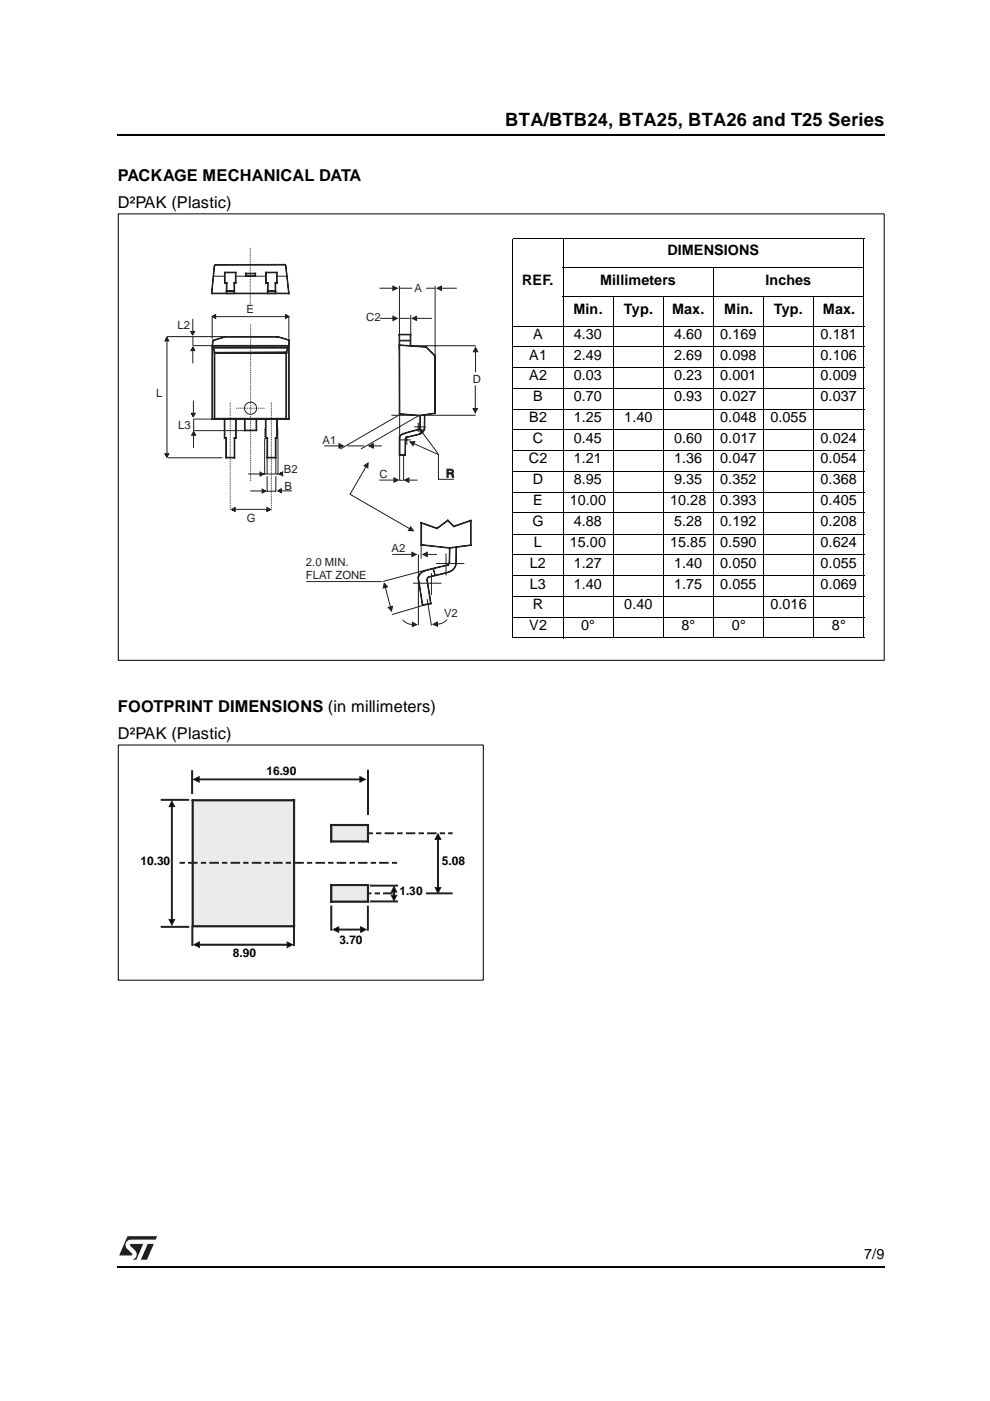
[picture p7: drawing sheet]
<svg xmlns="http://www.w3.org/2000/svg" width="210mm" height="297mm" viewBox="0 0 210 297" stroke-linecap="round" stroke-linejoin="round" font-family="sans-serif">
<path d="M24.9 28.4l.1 .3zM187.5 28.4l.1 .3zM24.9 268.4l.1 .3zM187.5 268.4l.1 .3z" fill="#000"/>
<path d="M25 28.5h162.5M25 268.6h162.5" fill="none" stroke="#000" stroke-width=".25"/>
<path d="M25 262h8.3v5.2h-8.3z" fill="#fff"/>
<g fill="#231f20">
<path d="M31.3 263.7h1.3l-1.4 3.4h-1.3z" fill-rule="evenodd"/>
<path d="M27 262.1h6.3l-.3 .7h-5.2a1.14 1.14 0 0 0-1.1 .8 1.14 1.14 0 0 0 .3 1.2l1 1v.3l-2.7 .1z" fill-rule="evenodd"/>
<path d="M27.6 263.8l2.8-.1-1.5 3.4h-.7a1.19 1.19 0 0 0 .5-1.9l-1.1-1.1z" fill-rule="evenodd"/>
</g>
<g fill="none" stroke="#000" stroke-width=".21">
<path d="M108.7 50.6h74.5M108.7 50.7v84.5M119.3 56.8h63.9M119.4 50.5v84.8M151.2 56.7v78.6M183.2 50.7v84.5M108.7 69.1h74.5M108.7 73.5h74.5M108.7 77.9h74.5M119.3 63h63.9M130 62.9v72.4M140.7 62.9v72.4"/>
<path d="M161.9 62.9v72.4M172.5 62.9v72.4M108.7 82.3h74.5M108.7 86.7h74.5M108.7 91.2h74.5M108.7 95.6h74.5M108.7 100h74.5M108.7 104.4h74.5M108.7 108.8h74.5M108.7 113.2h74.5M108.7 117.7h74.5M108.7 122.1h74.5"/>
<path d="M108.7 126.5h74.5M108.7 130.9h74.5M108.7 135.3h74.5"/>
</g>
<path d="M32.8 52.3h69.2v80.6h-69.2z" fill="#fff"/>
<path d="M94.8 99.5h.8a.47 .47 0 0 1 .5 .3 .47 .47 0 0 1-.2 .6l.2 .1 .1 .7h-.3v-.6l-.3-.1h-.6v.7h-.2zM95 99.7h.7l.1 .1 .1 .3-.9 .2z" fill="none" stroke="#231f20" stroke-width=".21"/>
<g fill="#231f20" stroke="#231f20" stroke-width=".21">
<path d="M87 70.9h.1v2.9l-.1-.1z" fill-rule="evenodd"/>
<path d="M84.6 73.7h2.4v.1z" fill-rule="evenodd"/>
<path d="M84.6 70.9h.1v2.8h-.1z" fill-rule="evenodd"/>
<path d="M84.7 70.9h2.4l-2.4 .1z" fill-rule="evenodd"/>
<path d="M84.7 72.1h2.4v.2h-2.4z" fill-rule="evenodd"/>
</g>
<path d="M89.1 87.7h.9v3.2a2.62 2.62 0 0 1-2.4 1.5l-1.4 .3-.2 .2-.1 3.6h-1.2v-3.8a3.9 3.9 0 0 1 2.7-1.3l1.4-.3 .2-.4z" fill-rule="evenodd" fill="#fff" stroke="#231f20" stroke-width=".21"/>
<g fill="#231f20" stroke="#231f20" stroke-width=".21">
<path d="M89.9 90.9l.1 .1a1.53 1.53 0 0 1-1 1.1v-.1a1.45 1.45 0 0 0 .9-1.1z" fill-rule="evenodd"/>
<path d="M86.2 92.7l2.8-.7v.1l-2.8 .7z" fill-rule="evenodd"/>
<path d="M86 92.7h.2l-.2 .4h-.1z" fill-rule="evenodd"/>
<path d="M85.9 93.1h.1v3.4h-.1z" fill-rule="evenodd"/>
<path d="M84.7 96.4h1.2v.1h-1.3z" fill-rule="evenodd"/>
<path d="M84.6 92.7h.2v3.8h-.2z" fill-rule="evenodd"/>
<path d="M84.9 92.3l.7-.4-.9 .7z" fill-rule="evenodd"/>
<path d="M85.6 91.9l2.7-.8h.5l-3.2 .9z" fill-rule="evenodd"/>
<path d="M89 90.5l.1 .1-.3 .5v-.1z" fill-rule="evenodd"/>
<path d="M89.1 87.7h.1l-.1 2.8h-.1z" fill-rule="evenodd"/>
<path d="M89.1 87.7h1l-1 .1z" fill-rule="evenodd"/>
<path d="M90 87.7h.1l-.1 3.3-.1-.1z" fill-rule="evenodd"/>
</g>
<path d="M84.7 73.2l5.6 .4 1.9 1.9v12.1l-3.3 .5-4.2-.4z" fill-rule="evenodd" fill="#fff" stroke="#231f20" stroke-width=".21"/>
<g fill="#231f20" stroke="#231f20" stroke-width=".21">
<path d="M84.7 73.1l5.7 .4-5.7-.3z" fill-rule="evenodd"/>
<path d="M90.4 73.5l1.9 2-2-1.9z" fill-rule="evenodd"/>
<path d="M92.2 75.5h.1v12.2l-.1-.1z" fill-rule="evenodd"/>
<path d="M88.9 88.1l3.3-.5v.1l-3.3 .5z" fill-rule="evenodd"/>
<path d="M84.6 87.7l4.3 .4v.1z" fill-rule="evenodd"/>
<path d="M84.6 73.1l.1 .1 .1 14.5h-.2z" fill-rule="evenodd"/>
</g>
<path d="M95.4 114.8h1.4l-.1 4.8a2.94 2.94 0 0 1-2.6 2l-2.6 .6a.79 .79 0 0 0-.9 .8l.7 5-1.7 .3-.9-5.9a2.75 2.75 0 0 1 2.6-1.7l2.3-.6a1.87 1.87 0 0 0 1.5-.4l.2-.7z" fill-rule="evenodd" fill="#fff" stroke="#231f20" stroke-width=".21"/>
<g fill="#231f20" stroke="#231f20" stroke-width=".21">
<path d="M96.6 119.6l.2 .1a2.31 2.31 0 0 1-1.6 1.6v-.1a2.24 2.24 0 0 0 1.4-1.6z" fill-rule="evenodd"/>
<path d="M90.9 122.3l4.3-1.1v.1l-4 1z" fill-rule="evenodd"/>
<path d="M90.6 122.5l.3-.2-.4 .7z" fill-rule="evenodd"/>
<path d="M90.5 123h.1l.8 5z" fill-rule="evenodd"/>
<path d="M89.6 128.2l1.7-.3 .1 .1-1.9 .3z" fill-rule="evenodd"/>
<path d="M88.6 122.4l1 5.9h-.1z" fill-rule="evenodd"/>
<path d="M89.3 121.4l.4-.3h.3a2.07 2.07 0 0 0-1.3 1.4l-.1-.1 .2-.4z" fill-rule="evenodd"/>
<path d="M90 121l3.6-.9 1.4-.2-5 1.2z" fill-rule="evenodd"/>
<path d="M95.2 119l.1 .2-.3 .7-.1-.1z" fill-rule="evenodd"/>
<path d="M95.3 114.7l.1 .1-.1 4.2h-.1z" fill-rule="evenodd"/>
<path d="M95.4 114.7l1.4 .1h-1.4z" fill-rule="evenodd"/>
<path d="M96.7 114.8h.1v4.9l-.2-.1z" fill-rule="evenodd"/>
</g>
<path d="M89.3 110.9l3.4 1.1 2.2-1.7 1.3 1.3 3.6-1.2v5.2l-4.5 .6-6-.7z" fill-rule="evenodd" fill="#fff" stroke="#231f20" stroke-width=".21"/>
<g fill="#231f20" stroke="#231f20" stroke-width=".21">
<path d="M99.8 110.4h.1v5.2h-.1z" fill-rule="evenodd"/>
<path d="M95.3 116.1l4.5-.6v.1l-4.5 .6z" fill-rule="evenodd"/>
<path d="M89.2 115.5l6.1 .6v.1z" fill-rule="evenodd"/>
<path d="M89.2 110.8l.2 .1v4.6h-.2z" fill-rule="evenodd"/>
<path d="M89.3 110.8l3.4 1.3-3.4-1.2z" fill-rule="evenodd"/>
<path d="M92.6 112l2.4-1.7-2.3 1.8z" fill-rule="evenodd"/>
<path d="M94.9 110.4l.1-.1 1.2 1.4z" fill-rule="evenodd"/>
<path d="M96.2 111.6l3.7-1.3-.1 .1-3.6 1.3z" fill-rule="evenodd"/>
<path d="M83.3 60.6l.9 .5-.9 .5z" fill-rule="evenodd"/>
<path d="M83.3 67l.9 .5-.9 .5z" fill-rule="evenodd"/>
<path d="M92.7 61.1l.9-.5v1z" fill-rule="evenodd"/>
<path d="M87.4 67.5l.9-.5v1z" fill-rule="evenodd"/>
<path d="M100.8 73.6l.5 1h-.9z" fill-rule="evenodd"/>
<path d="M100.3 86.6h.9l-.4 .9z" fill-rule="evenodd"/>
<path d="M88.9 90.9l1 .4-.8 .6z" fill-rule="evenodd"/>
<path d="M86.9 93.7l1.1-.1-.4 .9z" fill-rule="evenodd"/>
<path d="M78.2 94.5l.9-.4v.9z" fill-rule="evenodd"/>
<path d="M85.8 101.8l.9-.5v1z" fill-rule="evenodd"/>
<path d="M71.9 94.1l.9 .4-.9 .5z" fill-rule="evenodd"/>
<path d="M83.5 101.3l1 .5-1 .4z" fill-rule="evenodd"/>
<path d="M77.2 98.7l.9-.5-.1 1z" fill-rule="evenodd"/>
<path d="M87.1 111.7l.6 .8h-1.1z" fill-rule="evenodd"/>
<path d="M81.5 123.7l.7 .7-.9 .3z" fill-rule="evenodd"/>
<path d="M82.3 128.8l.9-.2-.2 1z" fill-rule="evenodd"/>
<path d="M91.8 132.4l.9-.5 .1 .9z" fill-rule="evenodd"/>
<path d="M87.5 131.9l.9 .5-1 .5z" fill-rule="evenodd"/>
<path d="M87.3 117.1l1 .4-1 .5z" fill-rule="evenodd"/>
<path d="M89.6 117.5l1-.4v.9z" fill-rule="evenodd"/>
<path d="M91.8 120.6h.1l.4 1.4-.1 .1z" fill-rule="evenodd"/>
</g>
<g fill="none" stroke="#231f20" stroke-width=".21">
<path d="M80.5 61.1h2.9M80.5 67.5h2.9M84.7 60.6v10.3M84.7 61.1h2.7M84.8 67.5h2.1M87 73.3h13.9M87.1 66.7v4.2M88.3 67.5h3.3M90.4 61.1h1.8M92.3 60.6v14.7M93.5 61.1h3.3M100.8 74.5v4.4"/>
<path d="M68.7 94.5h3.2M73.6 94.5h3.6M77.6 98.9l-3.4 5.9 12.7 7.3M79.1 94.5h1.9M83 88.1h17.9M84.5 88l-12.4 7.2M84.6 93.3h2.5M84.7 87.8v14.1M85.6 96.5v5.4M86.2 92.4v1.9M87.7 94l5.3 2.4M87.8 90.5h2.5"/>
<path d="M88.7 89.6v1.9M89 88l-12.5 7.2M89.5 91.6l3.5 4.7v5.3h3.2M100.8 81.7v5M80.4 101.8h3.2M83.2 117.5h4.2M84.8 101.8h.6M86.6 101.8h1.9M88.7 117.5v15M89.3 115.5v2.9M90.5 117.5h2.1M92.4 119.5h6.1"/>
<path d="M94.6 117.4v4.6M65 123.3h15.9M81.7 124.5l1.1 4.2M85.4 131.4a2.94 2.94 0 0 0 2.1 1M87.6 123.6h6M90.3 120.9l-9.1 2.4M90.6 127l.9 5.6M90.7 128.1l-7.6 2.2M91.5 121.5v4.7M94.8 131.3l-.9 .7-1.2 .3"/>
</g>
<path d="M45 73.3h16.2v15.5h-16.2z" fill-rule="evenodd" fill="#fff" stroke="#231f20" stroke-width=".21"/>
<g fill="#231f20" stroke="#231f20" stroke-width=".21">
<path d="M45 73.2l16.3 .1-16.3 .1z" fill-rule="evenodd"/>
<path d="M61.2 73.3h.1v15.6l-.1-.1z" fill-rule="evenodd"/>
<path d="M45 88.8h16.2v.1h-16.3z" fill-rule="evenodd"/>
<path d="M44.9 73.2l.2 .1v15.5h-.2z" fill-rule="evenodd"/>
</g>
<path d="M45.5 74.8l15.2-.1v14.1h-15.2z" fill-rule="evenodd" fill="#fff" stroke="#231f20" stroke-width=".21"/>
<g fill="#231f20" stroke="#231f20" stroke-width=".21">
<path d="M45.5 74.7l15.3-.1-.1 .2h-15.2z" fill-rule="evenodd"/>
<path d="M60.6 74.7h.2v14.1h-.2z" fill-rule="evenodd"/>
<path d="M45.4 88.8l15.3-.1v.1z" fill-rule="evenodd"/>
<path d="M45.4 74.7l.2 .1v14h-.2z" fill-rule="evenodd"/>
</g>
<path d="M47.6 88.9h2.4v4h-.3v4.1h-1.8v-4.1h-.3z" fill-rule="evenodd" fill="#fff" stroke="#231f20" stroke-width=".21"/>
<g fill="#231f20" stroke="#231f20" stroke-width=".21">
<path d="M49.7 92.8l.1 .1v4.1h-.1z" fill-rule="evenodd"/>
<path d="M49.7 92.8l.4 .1h-.4z" fill-rule="evenodd"/>
<path d="M49.9 88.9l.2-.1v4.1h-.2z" fill-rule="evenodd"/>
<path d="M47.5 88.8h2.5v.1h-2.4z" fill-rule="evenodd"/>
<path d="M47.5 88.9h.2l-.1 4.1z" fill-rule="evenodd"/>
<path d="M47.6 92.8l.4 .1-.4 .1z" fill-rule="evenodd"/>
<path d="M47.9 92.9h.1l-.1 4.2z" fill-rule="evenodd"/>
<path d="M47.9 97h1.8l.1 .1h-1.9z" fill-rule="evenodd"/>
</g>
<path d="M56.3 88.9h2.4v4h-.3v4.1h-1.7v-4.1h-.4z" fill-rule="evenodd" fill="#fff" stroke="#231f20" stroke-width=".21"/>
<g fill="#231f20" stroke="#231f20" stroke-width=".21">
<path d="M58.4 92.8l.1 .1v4.1h-.1z" fill-rule="evenodd"/>
<path d="M58.4 92.8l.4 .1h-.4z" fill-rule="evenodd"/>
<path d="M58.7 88.8l.1 4.1h-.1z" fill-rule="evenodd"/>
<path d="M56.3 88.8h2.4v.1h-2.4z" fill-rule="evenodd"/>
<path d="M56.3 88.9h.1l-.1 4.1z" fill-rule="evenodd"/>
<path d="M56.3 92.8l.4 .1-.4 .1z" fill-rule="evenodd"/>
<path d="M56.6 92.9h.1v4.2z" fill-rule="evenodd"/>
<path d="M56.7 97h1.7l.1 .1h-1.8z" fill-rule="evenodd"/>
</g>
<path d="M51.9 88.8h2.5v2.5h-2.5z" fill-rule="evenodd" fill="#fff" stroke="#231f20" stroke-width=".21"/>
<g fill="#231f20" stroke="#231f20" stroke-width=".21">
<path d="M51.8 88.8h.2l-.1 2.5z" fill-rule="evenodd"/>
<path d="M51.9 91.2h2.5v.1h-2.5z" fill-rule="evenodd"/>
<path d="M54.4 88.8v2.5h-.1z" fill-rule="evenodd"/>
<path d="M51.8 88.8h2.6v.1h-2.5z" fill-rule="evenodd"/>
</g>
<path d="M45.2 72.2l2.5-.8h11.2l2.4 .7v1.2h-16.3z" fill-rule="evenodd" fill="#fff" stroke="#231f20" stroke-width=".21"/>
<g fill="#231f20" stroke="#231f20" stroke-width=".21">
<path d="M45.1 72.1l.1 .1-.1 1.1h-.1z" fill-rule="evenodd"/>
<path d="M45.1 72.1l2.6-.8v.2l-2.5 .7z" fill-rule="evenodd"/>
<path d="M47.8 71.3l11.2 .1-.1 .1h-11.1z" fill-rule="evenodd"/>
<path d="M59 71.4l2.3 .7-2.4-.6z" fill-rule="evenodd"/>
<path d="M61.2 72.1h.1v1.3l-.1-.1z" fill-rule="evenodd"/>
<path d="M45 73.2h16.3v.2h-16.3z" fill-rule="evenodd"/>
<path d="M45 67.1l.7-.4-.7 .4 .7-.4v.8z" fill-rule="evenodd"/>
<path d="M60.5 66.7l.8 .4-.8 .4v-.8l.8 .4z" fill-rule="evenodd"/>
<path d="M41 91.5l.4 .8-.4-.8 .4 .8h-.8z" fill-rule="evenodd"/>
<path d="M40.9 73.6l.4 .7-.4-.7 .4 .7h-.8z" fill-rule="evenodd"/>
<path d="M40.6 87.6h.8l-.4 .7z" fill-rule="evenodd"/>
<path d="M40.5 70.3h.8l-.4 .7z" fill-rule="evenodd"/>
<path d="M35 96.2h.8l-.4 .7z" fill-rule="evenodd"/>
<path d="M35.4 71.6l-.4 .7 .4-.7 .4 .7h-.8z" fill-rule="evenodd"/>
<path d="M56.6 107.6l.7 .4-.7 .4 .7-.4-.7 .4z" fill-rule="evenodd"/>
<path d="M49.1 108l.7 .4-.7-.4 .7-.4v.8z" fill-rule="evenodd"/>
<path d="M55.1 100.1l.8 .4-.8 .4 .8-.4-.8 .4z" fill-rule="evenodd"/>
<path d="M55.6 103.7l.7 .4-.7 .4 .7-.4-.7 .4z" fill-rule="evenodd"/>
<path d="M59.2 100.5l.7-.4-.7 .4 .7-.4v.8z" fill-rule="evenodd"/>
<path d="M58.9 104.1l.8-.4-.8 .4 .8-.4v.8z" fill-rule="evenodd"/>
<path d="M45.3 73.7h15.7v.1h-15.7z" fill-rule="evenodd"/>
<path d="M60.9 73.7l.1 .1-.2 1.1z" fill-rule="evenodd"/>
<path d="M45.5 74.8h15.3v.1h-15.3z" fill-rule="evenodd"/>
<path d="M45.2 73.7h.1l.3 1.1-.1 .1z" fill-rule="evenodd"/>
<path d="M45 73.3h.1l.2 .4-.1 .1z" fill-rule="evenodd"/>
<path d="M61.2 73.3h.1l-.3 .5-.1-.1z" fill-rule="evenodd"/>
</g>
<g fill="none" stroke="#231f20" stroke-width=".21">
<path d="M35.4 71.4h12.2M35.4 72.2v24.1M40.9 67.6v2.8M40.9 74.3v2.7M40.9 73.3h4.1M40.9 71.4v1.9M45 67v4.8M45.6 67.1h15M53.1 68.8v.1M53.1 69v.1M53.1 69.2v.1M53.1 69.4h.1"/>
<path d="M53.1 69.5v.2M53.1 69.8h.1M53.1 69.9v.2M53.1 70.2h.1M53.1 70.3v.2M53.1 70.6h.1M53.1 70.7v.2M53.1 71h.1M53.1 71.1v.2M53.1 71.4h.1M53.1 71.5v.1M53.1 71.7v.1"/>
<path d="M53.1 71.9v.1M53.1 72.1v.1M53.1 72.3v.1M53.1 72.5v.1M53.1 72.7v.1M53.1 72.9h.1M53.1 73v.2M53.1 73.3h.1M53.1 73.4v.2M53.1 73.7h.1M53.1 73.8v.2M53.1 74.1h.1"/>
<path d="M53.1 74.2v.2M53.1 74.5h.1M53.1 74.6v.2M53.1 74.9h.1M53.1 75v.1M53.1 75.2v.1M53.1 75.4v.1M53.1 75.6v.1M53.1 75.8v.1M53.1 76v.1M53.1 76.2v.1M53.1 76.4h.1"/>
<path d="M53.1 76.5v.2M53.1 76.8h.1M53.1 76.9v.2M53.1 77.2h.1M53.1 77.3v.2M53.1 77.6h.1M53.1 77.7v.2M53.1 78h.1M53.1 78.1v.2M53.1 78.4h.1M53.1 78.5v.1M53.1 78.7v.1"/>
<path d="M53.1 78.9v.1M53.1 79.1v.1M53.1 79.3v.1M53.1 79.5v.1M53.1 79.7v.1M53.1 79.9h.1M61.2 67v4.8M35.5 97.1h11.6M41 84.9v2.8M41 92.2v2.8M41 91.3h10.9M45 88.8h-3.9v2.5"/>
<path d="M48.8 85.3v.2M48.8 85.6h.1M48.8 85.7v.2M48.8 86h.1M48.8 86.1v.2M48.8 86.4h.1M48.8 86.5v.2M48.8 86.8h.1M48.8 86.9v.1M48.8 87.1v.1M48.8 87.3v.1M48.8 87.5v.1"/>
<path d="M48.8 87.7v.1M48.8 87.9v.1M48.8 88.1v.1M48.8 88.3h.1M48.8 88.4v.2M48.8 88.7h.1M48.8 88.8v.2M48.8 89.1h.1M48.8 89.2v.2M48.8 89.5h.1M48.8 89.6v.2M48.8 89.9h.1"/>
<path d="M48.8 90v.2M48.8 90.3h.1M48.8 90.4v.1M48.8 90.6v.1M48.8 90.8v.1M48.8 91v.1M48.8 91.2v.1M48.8 91.4v.1M48.8 91.5v.2M48.8 91.8h.1M48.8 91.9v.2M48.8 92.2h.1"/>
<path d="M48.8 92.3v.2M48.8 92.6h.1M48.8 92.7v.2M48.8 93h.1M48.8 93.1v.2M48.8 93.4h.1M48.8 93.5v.2M48.8 93.8h.1M48.8 93.9v.1M48.8 94.1v.1M48.8 94.3v.1M48.8 94.5v.1"/>
<path d="M48.8 94.7v.1M48.8 94.9v.1M48.8 95v.2M48.8 95.3h.1M48.8 95.4v.2M48.8 95.7h.1M48.8 95.8v.2M48.8 96.1h.1M48.8 96.2v.2M48.8 96.5h.1M48.8 96.6v.2M48.8 96.9h.1"/>
<path d="M48.8 97v.2M48.8 97.2v.1M48.8 97.4v.1M48.8 97.6v.1M48.8 97.8v.1M48.8 98v.1M48.8 98.2v.1M48.8 98.4h.1M48.8 98.5v.2M48.8 98.8h.1M48.8 98.9v.2M48.8 99.2h.1"/>
<path d="M48.8 99.3v.2M48.8 99.6h.1M48.8 99.7v.2M48.8 100h.1M50.1 86.5h.1M50.3 86.5h.1M50.5 86.5h.1M50.7 86.5h.1M50.9 86.5h.1M51.1 86.5h.1M51.3 86.5h.1M51.5 86.5h.1"/>
<path d="M51.6 86.5h.2M51.9 86.5h.1M52 86.5h.2M52.3 86.5h.1M52.4 86.5h.2M52.7 86.5h.1M52.8 86.5h.2M53.1 80v.2M53.1 80.3h.1M53.1 80.4v.2M53.1 80.7h.1M53.1 80.8v.2"/>
<path d="M53.1 81.1h.1M53.1 81.2v.2M53.1 81.5h.1M53.1 81.6v.2M53.1 81.9h.1M53.1 82v.1M53.1 82.2v.1M53.1 82.4v.1M53.1 82.6v.1M53.1 82.8v.1M53.1 83v.1M53.1 83.1v.2"/>
<path d="M53.1 83.4h.1M53.1 83.5v.2M53.1 83.8h.1M53.1 83.9v.2M53.1 84.2h.1M53.1 84.3v.2M53.1 84.6h.1M53.1 84.7v.2M53.1 85h.1M53.1 85.1v.2M53.1 85.4h.1M53.1 85.5v.1"/>
<path d="M53.1 85.7v.1M53.1 85.9v.1M53.1 86.1v.1M53.1 86.3v.1M53.1 86.5h.1M53.1 86.6v.2M53.1 86.9h.1M53.1 87v.2M53.1 87.3h.1M53.1 87.4v.2M53.1 87.7h.1M53.1 87.8v.2"/>
<path d="M53.1 88.1h.1M53.1 88.2v.2M53.1 88.5h.1M53.1 88.6v.2M53.1 88.8v.1M53.1 89v.1M53.1 89.2v.1M53.1 89.4v.1M53.1 89.6v.1M53.1 89.8v.1M53.1 90h.1M53.1 90.1v.2"/>
<path d="M53.1 90.4h.1M53.1 90.5v.2M53.1 90.8h.1M53.1 90.9v.2M53.1 91.2h.1M53.1 91.3v.2M53.1 91.6h.1M53.1 91.7v.2M53.1 92h.1M53.1 92.1v.2M53.1 92.3v.1M53.1 92.5v.1"/>
<path d="M53.1 92.7v.1M53.1 92.9v.1M53.1 93.1v.1M53.1 93.3v.1M53.1 93.5h.1M53.1 93.6v.2M53.1 93.9h.1M53.1 94v.2M53.1 94.3h.1M53.1 94.4v.2M53.1 94.7h.1M53.1 94.8v.2"/>
<path d="M53.1 95.1h.1M53.1 95.2v.2M53.1 95.5h.1M53.1 95.6v.1M53.1 95.8v.1M53.1 96v.1M53.1 96.2v.1M53.1 96.4v.1M53.1 96.6v.1M53.1 96.8v.1M53.1 97h.1M53.1 97.1v.2"/>
<path d="M53.1 97.4h.1M53.1 97.5v.2M53.1 97.8h.1M53.1 97.9v.2M53.1 98.2h.1M53.1 98.3v.2M53.1 98.6h.1M53.1 98.7v.2M53.1 99h.1M53.1 99.1v.1M53.1 99.3v.1M53.1 99.5v.1"/>
<path d="M53.1 99.7v.1M53.1 99.9v.1M53.2 86.5h.1M53.4 86.5h.1M53.6 86.5h.1M53.8 86.5h.1M54 86.5h.1M54.2 86.5h.1M54.4 86.5h.1M54.6 86.5h.1M54.7 86.5h.2M55 86.5h.1"/>
<path d="M55.1 86.5h.2M55.4 86.5h.1M55.5 86.5h.2M55.8 86.5h.1M55.9 86.5h.2M56.1 90.9v.2M56.1 91.2h.1M56.1 91.3v.2M56.1 91.6h.1M56.1 91.7v.2M56.1 92h.1M56.1 92.1v.2"/>
<path d="M56.1 92.4h.1M56.1 92.5v.2M56.1 92.7v.1M56.1 92.9h.1M56.1 93v7.7M56.1 90.9h.2M56.6 97.1v3.3M57.5 85.3v.2M57.5 85.6h.1M57.5 85.7v.2M57.5 86h.1M57.5 86.1v.2"/>
<path d="M57.5 86.4h.1M57.5 86.5v.2M57.5 86.8h.1M57.5 86.9v.1M57.5 87.1v.1M57.5 87.3v.1M57.5 87.5v.1M57.5 87.7v.1M57.5 87.9v.1M57.5 88.1v.1M57.5 88.3h.1M57.5 88.4v.2"/>
<path d="M57.5 88.7h.1M57.5 88.8v.2M57.5 89.1h.1M57.5 89.2v.2M57.5 89.5h.1M57.5 89.6v.2M57.5 89.9h.1M57.5 90v.2M57.5 90.3h.1M57.5 90.4v.1M57.5 90.6v.1M57.5 90.8v.1"/>
<path d="M57.5 91v.1M57.5 91.2v.1M57.5 91.4v.1M57.5 91.5v.2M57.5 91.8h.1M57.5 91.9v.2M57.5 92.2h.1M57.5 92.3v.2M57.5 92.6h.1M57.5 92.7v.2M57.5 93h.1M57.5 93.1v.2"/>
<path d="M57.5 93.4h.1M57.5 93.5v.2M57.5 93.8h.1M57.5 93.9v.1M57.5 94.1v.1M57.5 94.3v.1M57.5 94.5v.1M57.5 94.7v.1M57.5 94.9v.1M57.5 95v.2M57.5 95.3h.1M57.5 95.4v.2"/>
<path d="M57.5 95.7h.1M57.5 95.8v.2M57.5 96.1h.1M57.5 96.2v.2M57.5 96.5h.1M57.5 96.6v.2M57.5 96.9h.1M57.5 97v.2M57.5 97.2v.1M57.5 97.4v.1M57.5 97.6v.1M57.5 97.8v.1"/>
<path d="M57.5 98v.1M57.5 98.2v.1M57.5 98.4h.1M57.5 98.5v.2M57.5 98.8h.1M57.5 98.9v.2M57.5 99.2h.1M57.5 99.3v.2M57.5 99.6h.1M57.5 99.7v.2M57.5 100h.1M58.5 97.1v3.3"/>
<path d="M58.8 90.9h.1M58.9 90.9v.2M58.9 91.2h.1M58.9 91.3v.2M58.9 91.6h.1M58.9 91.7v.2M58.9 92h.1M58.9 92.1v.2M58.9 92.4h.1M58.9 92.5v.2M58.9 92.7v.1M58.9 92.9h.1"/>
<path d="M58.9 93v7.7M48.8 100.1v.2M48.8 100.4h.1M48.8 100.5v.2M48.8 100.7v.1M48.8 100.9v.1M48.8 101.1v.1M48.8 101.3v.1M48.8 101.5v.1M48.8 101.7v.1M48.8 101.9h.1M48.8 102v.2"/>
<path d="M48.8 102.3h.1M48.8 102.4v.2M48.8 102.7h.1M48.8 102.8v.2M48.8 103.1h.1M48.8 103.2v.2M48.8 103.5h.1M48.8 103.6v.2M48.8 103.9h.1M48.8 104v.1M48.8 104.2v.1M48.8 104.4v.1"/>
<path d="M48.8 104.6v.1M48.8 104.8v.1M48.8 105v.1M48.8 105.2v.1M48.8 105.4h.1M48.8 105.5v.2M48.8 105.8h.1M48.8 105.9v.2M48.8 106.2h.1M48.8 106.3v.2M48.8 106.6h.1M48.8 106.7v.2"/>
<path d="M48.8 107h.1M48.8 107.1v.2M48.8 107.4h.1M48.8 107.5v.1M48.8 107.7v.1M48.8 107.9v.1M48.8 108.1v.1M48.8 108.3h.1M49.8 108h6.9M52.6 100.5h2.6M53 104.1h2.7M53.1 100.1v.1"/>
<path d="M53.1 100.3v.1M53.1 100.5h.1M53.1 100.6v.2M53.1 100.9h.1M53.1 101v.2M53.1 101.3h.1M53.1 101.4v.2M53.1 101.7h.1M53.1 101.8v.2M56.1 100.5h2.8M56.6 101v3.4M56.7 104.1h1.8"/>
<path d="M57.5 100.1v.2M57.5 100.4h.1M57.5 100.5v.2M57.5 100.7v.1M57.5 100.9v.1M57.5 101.1v.1M57.5 101.3v.1M57.5 101.5v.1M57.5 101.7v.1M57.5 101.9h.1M57.5 102v.2M57.5 102.3h.1"/>
<path d="M57.5 102.4v.2M57.5 102.7h.1M57.5 102.8v.2M57.5 103.1h.1M57.5 103.2v.2M57.5 103.5h.1M57.5 103.6v.2M57.5 103.9h.1M57.5 104v.1M57.5 104.2v.1M57.5 104.4v.1M57.5 104.6v.1"/>
<path d="M57.5 104.8v.1M57.5 105v.1M57.5 105.2v.1M57.5 105.4h.1M57.5 105.5v.2M57.5 105.8h.1M57.5 105.9v.2M57.5 106.2h.1M57.5 106.3v.2M57.5 106.6h.1M57.5 106.7v.2M57.5 107h.1"/>
<path d="M57.5 107.1v.2M57.5 107.4h.1M57.5 107.5v.1M57.5 107.7v.1M57.5 107.9v.1M57.5 108.1v.1M57.5 108.3h.1M58.5 101v3.4M59.6 104.1h2.3"/>
<circle cx="53.1" cy="86.6" r="1.29"/>
</g>
<path d="M45.6 56.2l14.8-.1 .2 .4 .6 5.7h-16.3z" fill-rule="evenodd" fill="#fff" stroke="#231f20" stroke-width=".21"/>
<g fill="#231f20" stroke="#231f20" stroke-width=".21">
<path d="M45.7 56.1h14.6v.1h-14.6z" fill-rule="evenodd"/>
<path d="M45.5 56.2l.2-.1-.3 .5z" fill-rule="evenodd"/>
<path d="M45.4 56.6l.1 .1-.6 5.6z" fill-rule="evenodd"/>
<path d="M44.9 62.1h16.3l.1 .2h-16.4z" fill-rule="evenodd"/>
<path d="M60.6 56.5h.1l.6 5.7h-.1z" fill-rule="evenodd"/>
<path d="M60.3 56.1a.29 .29 0 0 1 .3 .1 .29 .29 0 0 1 0 .3z" fill-rule="evenodd"/>
</g>
<path d="M52.1 58h2v.5h-2z" fill-rule="evenodd" fill="#fff" stroke="#231f20" stroke-width=".21"/>
<g fill="#231f20" stroke="#231f20" stroke-width=".21">
<path d="M52.1 57.9l2.1 .1-2.1 .1z" fill-rule="evenodd"/>
<path d="M54.1 58h.1v.6l-.1-.1z" fill-rule="evenodd"/>
<path d="M52.1 58.5h2v.1h-2z" fill-rule="evenodd"/>
<path d="M52.1 57.9l.1 .1v.5h-.1z" fill-rule="evenodd"/>
</g>
<path d="M45.2 58.6h15.6" fill="none" stroke="#231f20" stroke-width=".21"/>
<path d="M48 61.7v.5h1.7v-.5zM47.7 57.8h2.3v2.2h-.3v1.7h-1.7v-1.7h-.3z" fill-rule="evenodd" fill="#fff" stroke="#231f20" stroke-width=".21"/>
<g fill="#231f20" stroke="#231f20" stroke-width=".21">
<path d="M48 61.7h1.7v.1h-1.7z" fill-rule="evenodd"/>
<path d="M48 61.7h.1l-.1 .6z" fill-rule="evenodd"/>
<path d="M48 62.1h1.7v.2h-1.7z" fill-rule="evenodd"/>
<path d="M49.6 61.7h.1v.5h-.1z" fill-rule="evenodd"/>
<path d="M47.7 57.7l2.3 .1h-2.3z" fill-rule="evenodd"/>
<path d="M49.9 57.8h.1v2.2h-.1z" fill-rule="evenodd"/>
<path d="M49.6 59.9h.4v.1z" fill-rule="evenodd"/>
<path d="M49.6 60h.1v1.8l-.1-.1z" fill-rule="evenodd"/>
<path d="M48 61.7h1.7v.1h-1.7z" fill-rule="evenodd"/>
<path d="M48 60l.1-.1v1.8h-.1z" fill-rule="evenodd"/>
<path d="M47.6 60l.4-.1v.1z" fill-rule="evenodd"/>
<path d="M47.6 57.7l.1 .1v2.2h-.1z" fill-rule="evenodd"/>
</g>
<path d="M56.8 61.7v.5h1.6v-.5zM56.4 57.8h2.3v2.2h-.3v1.7h-1.6v-1.7h-.4z" fill-rule="evenodd" fill="#fff" stroke="#231f20" stroke-width=".21"/>
<g fill="#231f20" stroke="#231f20" stroke-width=".21">
<path d="M56.7 61.7h1.7v.1h-1.6z" fill-rule="evenodd"/>
<path d="M56.7 61.7h.1v.6z" fill-rule="evenodd"/>
<path d="M56.8 62.1h1.6l.1 .2h-1.7z" fill-rule="evenodd"/>
<path d="M58.3 61.7h.2v.5h-.2z" fill-rule="evenodd"/>
<path d="M56.4 57.7l2.4 .1h-2.4z" fill-rule="evenodd"/>
<path d="M58.6 57.8h.2v2.2h-.2z" fill-rule="evenodd"/>
<path d="M58.3 59.9h.4v.1z" fill-rule="evenodd"/>
<path d="M58.3 60h.2v1.8l-.2-.1z" fill-rule="evenodd"/>
<path d="M56.8 61.7h1.6v.1h-1.7z" fill-rule="evenodd"/>
<path d="M56.7 60l.1-.1v1.8h-.1z" fill-rule="evenodd"/>
<path d="M56.3 60l.5-.1v.1z" fill-rule="evenodd"/>
<path d="M56.3 57.7l.1 .1v2.2h-.1z" fill-rule="evenodd"/>
</g>
<g fill="none" stroke="#231f20" stroke-width=".21">
<path d="M53.1 52.5h.1M53.1 52.6v.1M53.1 52.8v.1M53.1 53v.1M53.1 53.2v.1M53.1 53.4v.1M53.1 53.6v.1M53.1 53.7v.2M53.1 54h.1M53.1 54.1v.2M53.1 54.4h.1M53.1 54.5v.2"/>
<path d="M53.1 54.8h.1M53.1 54.9v.2M53.1 55.2h.1M53.1 55.3v.2M53.1 55.6h.1M53.1 55.7v.2M53.1 56h.1M53.1 56.1v.1M53.1 56.3v.1M53.1 56.5v.1M53.1 56.7v.1M53.1 56.9v.1"/>
<path d="M53.1 57.1h.1M53.1 57.2v.2M53.1 57.5h.1M53.1 57.6v.2M53.1 57.9h.1M53.1 58v.2M53.1 58.3h.1M53.1 58.4v.2M53.1 58.7h.1M53.1 58.8v.2M53.1 59.1h.1M53.1 59.2v.2"/>
<path d="M53.1 59.4v.1M53.1 59.6v.1M53.1 59.8v.1M53.1 60v.1M53.1 60.2v.1M53.1 60.4v.1M53.1 60.6h.1M53.1 60.7v.2M53.1 61h.1M53.1 61.1v.2M53.1 61.4h.1M53.1 61.5v.2"/>
<path d="M53.1 61.8h.1M53.1 61.9v.2M53.1 62.2h.1M53.1 62.3v.2M53.1 62.6h.1M53.1 62.7v.1M53.1 62.9v.1M53.1 63.1v.1M53.1 63.3v.1M53.1 63.5v.1M53.1 63.7v.1M53.1 63.9v.1"/>
<path d="M53.1 64.1h.1M53.1 64.2v.2M53.1 64.5h.1M53.1 64.6v.2"/>
</g>
<path d="M25.1 45.3h162.4v94.7h-162.4z" fill="none" stroke="#000" stroke-width=".21"/>
<path d="M28.9 162.2h69.6v41.3h-69.6z" fill="#fff"/>
<path d="M40.9 169.7h21.4v26.7h-21.4z" fill-rule="evenodd" fill="#ebebec"/>
<path d="M40.9 169.7h21.4v26.7h-21.4z" fill="none" stroke="#231f20" stroke-width=".21"/>
<path d="M40.9 169.6h21.4l.2 .1-.2-.1h.2v.1h-.3l.1 .1h-21.4z" fill-rule="evenodd" fill="#010202"/>
<path d="M40.9 169.6h21.4l.2 .1-.2-.1h.2v.1h-.3l.1 .1h-21.4z" fill="none" stroke="#231f20" stroke-width=".21"/>
<path d="M62.2 169.7h.3v26.7l-.2 .1 .2-.1v.1h-.2v-.2l-.1 .1z" fill-rule="evenodd" fill="#010202"/>
<path d="M62.2 169.7h.3v26.7l-.2 .1 .2-.1v.1h-.2v-.2l-.1 .1z" fill="none" stroke="#231f20" stroke-width=".21"/>
<path d="M40.7 196.4h.3l-.1-.1h21.4v.2h-21.4l-.2-.1 .2 .1h-.2z" fill-rule="evenodd" fill="#010202"/>
<path d="M40.7 196.4h.3l-.1-.1h21.4v.2h-21.4l-.2-.1 .2 .1h-.2z" fill="none" stroke="#231f20" stroke-width=".21"/>
<path d="M40.7 169.6h.2v.2l.1-.1v26.7h-.3v-26.7l.2-.1-.2 .1z" fill-rule="evenodd" fill="#010202"/>
<path d="M40.7 169.6h.2v.2l.1-.1v26.7h-.3v-26.7l.2-.1-.2 .1z" fill="none" stroke="#231f20" stroke-width=".21"/>
<path d="M38.2 182.8h.9v.2h-.9z" fill-rule="evenodd" fill="#010202"/>
<path d="M38.2 182.8h.9v.2h-.9z" fill="none" stroke="#231f20" stroke-width=".21"/>
<path d="M40 182.8h1.8v.2h-1.8z" fill-rule="evenodd" fill="#010202"/>
<path d="M40 182.8h1.8v.2h-1.8z" fill="none" stroke="#231f20" stroke-width=".21"/>
<path d="M42.7 182.8h.9v.2h-.9z" fill-rule="evenodd" fill="#010202"/>
<path d="M42.7 182.8h.9v.2h-.9z" fill="none" stroke="#231f20" stroke-width=".21"/>
<path d="M44.5 182.8h1.8v.2h-1.8z" fill-rule="evenodd" fill="#010202"/>
<path d="M44.5 182.8h1.8v.2h-1.8z" fill="none" stroke="#231f20" stroke-width=".21"/>
<path d="M47.2 182.8h.9v.2h-.9z" fill-rule="evenodd" fill="#010202"/>
<path d="M47.2 182.8h.9v.2h-.9z" fill="none" stroke="#231f20" stroke-width=".21"/>
<path d="M49 182.8h1.8v.2h-1.8z" fill-rule="evenodd" fill="#010202"/>
<path d="M49 182.8h1.8v.2h-1.8z" fill="none" stroke="#231f20" stroke-width=".21"/>
<path d="M51.7 182.8h.9v.2h-.9z" fill-rule="evenodd" fill="#010202"/>
<path d="M51.7 182.8h.9v.2h-.9z" fill="none" stroke="#231f20" stroke-width=".21"/>
<path d="M53.5 182.8h1.8v.2h-1.8z" fill-rule="evenodd" fill="#010202"/>
<path d="M53.5 182.8h1.8v.2h-1.8z" fill="none" stroke="#231f20" stroke-width=".21"/>
<path d="M56.2 182.8h.9v.2h-.9z" fill-rule="evenodd" fill="#010202"/>
<path d="M56.2 182.8h.9v.2h-.9z" fill="none" stroke="#231f20" stroke-width=".21"/>
<path d="M58 182.8h1.8v.2h-1.8z" fill-rule="evenodd" fill="#010202"/>
<path d="M58 182.8h1.8v.2h-1.8z" fill="none" stroke="#231f20" stroke-width=".21"/>
<path d="M60.7 182.8h.9v.2h-.9z" fill-rule="evenodd" fill="#010202"/>
<path d="M60.7 182.8h.9v.2h-.9z" fill="none" stroke="#231f20" stroke-width=".21"/>
<path d="M62.5 182.8h1.8v.2h-1.8z" fill-rule="evenodd" fill="#010202"/>
<path d="M62.5 182.8h1.8v.2h-1.8z" fill="none" stroke="#231f20" stroke-width=".21"/>
<path d="M65.2 182.8h.9v.2h-.9z" fill-rule="evenodd" fill="#010202"/>
<path d="M65.2 182.8h.9v.2h-.9z" fill="none" stroke="#231f20" stroke-width=".21"/>
<path d="M67 182.8h1.8v.2h-1.8z" fill-rule="evenodd" fill="#010202"/>
<path d="M67 182.8h1.8v.2h-1.8z" fill="none" stroke="#231f20" stroke-width=".21"/>
<path d="M69.7 182.8h.9v.2h-.9z" fill-rule="evenodd" fill="#010202"/>
<path d="M69.7 182.8h.9v.2h-.9z" fill="none" stroke="#231f20" stroke-width=".21"/>
<path d="M71.5 182.8h1.8v.2h-1.8z" fill-rule="evenodd" fill="#010202"/>
<path d="M71.5 182.8h1.8v.2h-1.8z" fill="none" stroke="#231f20" stroke-width=".21"/>
<path d="M74.2 182.8h.9v.2h-.9z" fill-rule="evenodd" fill="#010202"/>
<path d="M74.2 182.8h.9v.2h-.9z" fill="none" stroke="#231f20" stroke-width=".21"/>
<path d="M76 182.8h1.8v.2h-1.8z" fill-rule="evenodd" fill="#010202"/>
<path d="M76 182.8h1.8v.2h-1.8z" fill="none" stroke="#231f20" stroke-width=".21"/>
<path d="M78.7 182.8h.9v.2h-.9z" fill-rule="evenodd" fill="#010202"/>
<path d="M78.7 182.8h.9v.2h-.9z" fill="none" stroke="#231f20" stroke-width=".21"/>
<path d="M80.5 182.8h1.8v.2h-1.8z" fill-rule="evenodd" fill="#010202"/>
<path d="M80.5 182.8h1.8v.2h-1.8z" fill="none" stroke="#231f20" stroke-width=".21"/>
<path d="M83.2 182.8h.9v.2h-.9z" fill-rule="evenodd" fill="#010202"/>
<path d="M83.2 182.8h.9v.2h-.9z" fill="none" stroke="#231f20" stroke-width=".21"/>
<path d="M75.4 176.6h.8v.2h-.8z" fill-rule="evenodd" fill="#010202"/>
<path d="M75.4 176.6h.8v.2h-.8z" fill="none" stroke="#231f20" stroke-width=".21"/>
<path d="M77.1 176.6h1.8v.2h-1.8z" fill-rule="evenodd" fill="#010202"/>
<path d="M77.1 176.6h1.8v.2h-1.8z" fill="none" stroke="#231f20" stroke-width=".21"/>
<path d="M79.8 176.6h1v.2h-1z" fill-rule="evenodd" fill="#010202"/>
<path d="M79.8 176.6h1v.2h-1z" fill="none" stroke="#231f20" stroke-width=".21"/>
<path d="M81.7 176.6h1.8v.2h-1.8z" fill-rule="evenodd" fill="#010202"/>
<path d="M81.7 176.6h1.8v.2h-1.8z" fill="none" stroke="#231f20" stroke-width=".21"/>
<path d="M84.4 176.6h.9v.2h-.9z" fill-rule="evenodd" fill="#010202"/>
<path d="M84.4 176.6h.9v.2h-.9z" fill="none" stroke="#231f20" stroke-width=".21"/>
<path d="M86.2 176.6h1.8v.2h-1.8z" fill-rule="evenodd" fill="#010202"/>
<path d="M86.2 176.6h1.8v.2h-1.8z" fill="none" stroke="#231f20" stroke-width=".21"/>
<path d="M88.9 176.6h.9v.2h-.9z" fill-rule="evenodd" fill="#010202"/>
<path d="M88.9 176.6h.9v.2h-.9z" fill="none" stroke="#231f20" stroke-width=".21"/>
<path d="M90.7 176.6h1.8v.2h-1.8z" fill-rule="evenodd" fill="#010202"/>
<path d="M90.7 176.6h1.8v.2h-1.8z" fill="none" stroke="#231f20" stroke-width=".21"/>
<path d="M93.4 176.6h.8v.2h-.8z" fill-rule="evenodd" fill="#010202"/>
<path d="M93.4 176.6h.8v.2h-.8z" fill="none" stroke="#231f20" stroke-width=".21"/>
<path d="M95.1 176.6h.7v.2h-.7z" fill-rule="evenodd" fill="#010202"/>
<path d="M95.1 176.6h.7v.2h-.7z" fill="none" stroke="#231f20" stroke-width=".21"/>
<path d="M75.1 189.3h.9v.2h-.9z" fill-rule="evenodd" fill="#010202"/>
<path d="M75.1 189.3h.9v.2h-.9z" fill="none" stroke="#231f20" stroke-width=".21"/>
<path d="M76.9 189.3h1.8v.2h-1.8z" fill-rule="evenodd" fill="#010202"/>
<path d="M76.9 189.3h1.8v.2h-1.8z" fill="none" stroke="#231f20" stroke-width=".21"/>
<path d="M79.6 189.3h.9v.2h-.9z" fill-rule="evenodd" fill="#010202"/>
<path d="M79.6 189.3h.9v.2h-.9z" fill="none" stroke="#231f20" stroke-width=".21"/>
<path d="M81.4 189.3h1.7v.2h-1.7z" fill-rule="evenodd" fill="#010202"/>
<path d="M81.4 189.3h1.7v.2h-1.7z" fill="none" stroke="#231f20" stroke-width=".21"/>
<path d="M36.3 170.9h.2v24.1h-.2z" fill-rule="evenodd" fill="#010202"/>
<path d="M36.3 170.9h.2v24.1h-.2z" fill="none" stroke="#231f20" stroke-width=".21"/>
<path d="M36.4 169.8l.6 1.2h-1.1z" fill="#010202"/>
<path d="M36.4 169.8l.6 1.2h-1.1z" fill="none" stroke="#231f20" stroke-width=".21"/>
<path d="M35.9 195h1.1l-.6 1.1z" fill="#010202"/>
<path d="M35.9 195h1.1l-.6 1.1z" fill="none" stroke="#231f20" stroke-width=".21"/>
<path d="M41.5 165.2h35.1v.1h-35.1z" fill-rule="evenodd" fill="#010202"/>
<path d="M41.5 165.2h35.1v.1h-35.1z" fill="none" stroke="#231f20" stroke-width=".21"/>
<path d="M41 165.2l1.2-.5v1.1z" fill="#010202"/>
<path d="M41 165.2l1.2-.5v1.1z" fill="none" stroke="#231f20" stroke-width=".21"/>
<path d="M76.3 164.7l1.2 .5-1.2 .6z" fill="#010202"/>
<path d="M76.3 164.7l1.2 .5-1.2 .6z" fill="none" stroke="#231f20" stroke-width=".21"/>
<path d="M42.2 200.2h18.7v.2h-18.7z" fill-rule="evenodd" fill="#010202"/>
<path d="M42.2 200.2h18.7v.2h-18.7z" fill="none" stroke="#231f20" stroke-width=".21"/>
<path d="M41.1 200.3l1.2-.6v1.2z" fill="#010202"/>
<path d="M41.1 200.3l1.2-.6v1.2z" fill="none" stroke="#231f20" stroke-width=".21"/>
<path d="M60.9 199.7l1.2 .6-1.2 .6z" fill="#010202"/>
<path d="M60.9 199.7l1.2 .6-1.2 .6z" fill="none" stroke="#231f20" stroke-width=".21"/>
<path d="M70.1 192.1h.2v5.1h-.2z" fill-rule="evenodd" fill="#010202"/>
<path d="M70.1 192.1h.2v5.1h-.2z" fill="none" stroke="#231f20" stroke-width=".21"/>
<path d="M77.9 192.1h.2v5.1h-.2z" fill-rule="evenodd" fill="#010202"/>
<path d="M77.9 192.1h.2v5.1h-.2z" fill="none" stroke="#231f20" stroke-width=".21"/>
<path d="M78.5 187.7h5.8v.2h-5.8z" fill-rule="evenodd" fill="#010202"/>
<path d="M78.5 187.7h5.8v.2h-5.8z" fill="none" stroke="#231f20" stroke-width=".21"/>
<path d="M78.5 191h5.8v.2h-5.8z" fill-rule="evenodd" fill="#010202"/>
<path d="M78.5 191h5.8v.2h-5.8z" fill="none" stroke="#231f20" stroke-width=".21"/>
<path d="M90.4 189.3h5.4v.2h-5.4z" fill-rule="evenodd" fill="#010202"/>
<path d="M90.4 189.3h5.4v.2h-5.4z" fill="none" stroke="#231f20" stroke-width=".21"/>
<path d="M92.8 177.9h.2v10.3h-.2z" fill-rule="evenodd" fill="#010202"/>
<path d="M92.8 177.9h.2v10.3h-.2z" fill="none" stroke="#231f20" stroke-width=".21"/>
<path d="M92.3 188.2h1.2l-.6 1.2z" fill="#010202"/>
<path d="M92.3 188.2h1.2l-.6 1.2z" fill="none" stroke="#231f20" stroke-width=".21"/>
<path d="M92.9 176.8l.6 1.2h-1.2z" fill="#010202"/>
<path d="M92.9 176.8l.6 1.2h-1.2z" fill="none" stroke="#231f20" stroke-width=".21"/>
<path d="M77.9 163.3h.2v9.4h-.2z" fill-rule="evenodd" fill="#010202"/>
<path d="M77.9 163.3h.2v9.4h-.2z" fill="none" stroke="#231f20" stroke-width=".21"/>
<path d="M40.6 163.4h.2v4.8h-.2z" fill-rule="evenodd" fill="#010202"/>
<path d="M40.6 163.4h.2v4.8h-.2z" fill="none" stroke="#231f20" stroke-width=".21"/>
<path d="M40.7 196.7h.2v3.8h-.2z" fill-rule="evenodd" fill="#010202"/>
<path d="M40.7 196.7h.2v3.8h-.2z" fill="none" stroke="#231f20" stroke-width=".21"/>
<path d="M62.2 196.7h.2v3.8h-.2z" fill-rule="evenodd" fill="#010202"/>
<path d="M62.2 196.7h.2v3.8h-.2z" fill="none" stroke="#231f20" stroke-width=".21"/>
<path d="M34.2 169.5h5.8v.2h-5.8z" fill-rule="evenodd" fill="#010202"/>
<path d="M34.2 169.5h5.8v.2h-5.8z" fill="none" stroke="#231f20" stroke-width=".21"/>
<path d="M34.2 196.4h5.8v.2h-5.8z" fill-rule="evenodd" fill="#010202"/>
<path d="M34.2 196.4h5.8v.2h-5.8z" fill="none" stroke="#231f20" stroke-width=".21"/>
<path d="M70.2 174.9h7.8v3.5h-7.8z" fill-rule="evenodd" fill="#ebebec"/>
<path d="M70.2 174.9h7.8v3.5h-7.8z" fill="none" stroke="#231f20" stroke-width=".21"/>
<path d="M70.2 174.8h7.8l.1 .1-.1-.1h.1v.1h-.2l.1 .1h-7.8z" fill-rule="evenodd" fill="#010202"/>
<path d="M70.2 174.8h7.8l.1 .1-.1-.1h.1v.1h-.2l.1 .1h-7.8z" fill="none" stroke="#231f20" stroke-width=".21"/>
<path d="M77.9 174.9h.2v3.5l-.1 .1 .1-.1v.1h-.1v-.2l-.1 .1z" fill-rule="evenodd" fill="#010202"/>
<path d="M77.9 174.9h.2v3.5l-.1 .1 .1-.1v.1h-.1v-.2l-.1 .1z" fill="none" stroke="#231f20" stroke-width=".21"/>
<path d="M70.2 178.3h7.8v.2h-7.8l-.1-.1 .1 .1h-.1v-.1h.3z" fill-rule="evenodd" fill="#010202"/>
<path d="M70.2 178.3h7.8v.2h-7.8l-.1-.1 .1 .1h-.1v-.1h.3z" fill="none" stroke="#231f20" stroke-width=".21"/>
<path d="M70.1 174.8h.1v.2l.2-.1v3.5h-.3v-3.5l.1-.1-.1 .1z" fill-rule="evenodd" fill="#010202"/>
<path d="M70.1 174.8h.1v.2l.2-.1v3.5h-.3v-3.5l.1-.1-.1 .1z" fill="none" stroke="#231f20" stroke-width=".21"/>
<path d="M70.2 187.7h7.8v3.5h-7.8z" fill-rule="evenodd" fill="#ebebec"/>
<path d="M70.2 187.7h7.8v3.5h-7.8z" fill="none" stroke="#231f20" stroke-width=".21"/>
<path d="M70.2 187.5h7.8l.1 .2-.1-.2h.1v.2h-.2l.1 .1h-7.8z" fill-rule="evenodd" fill="#010202"/>
<path d="M70.2 187.5h7.8l.1 .2-.1-.2h.1v.2h-.2l.1 .1h-7.8z" fill="none" stroke="#231f20" stroke-width=".21"/>
<path d="M77.9 187.7h.2v3.5l-.1 .1 .1-.1v.1h-.1v-.3l-.1 .2z" fill-rule="evenodd" fill="#010202"/>
<path d="M77.9 187.7h.2v3.5l-.1 .1 .1-.1v.1h-.1v-.3l-.1 .2z" fill="none" stroke="#231f20" stroke-width=".21"/>
<path d="M70.2 191h7.8v.3h-7.8l-.1-.1 .1 .1h-.1v-.1h.3z" fill-rule="evenodd" fill="#010202"/>
<path d="M70.2 191h7.8v.3h-7.8l-.1-.1 .1 .1h-.1v-.1h.3z" fill="none" stroke="#231f20" stroke-width=".21"/>
<path d="M70.1 187.5h.1v.3l.2-.1v3.5h-.3v-3.5l.1-.2-.1 .2z" fill-rule="evenodd" fill="#010202"/>
<path d="M70.1 187.5h.1v.3l.2-.1v3.5h-.3v-3.5l.1-.2-.1 .2z" fill="none" stroke="#231f20" stroke-width=".21"/>
<path d="M71.7 197h4.8v.2h-4.8z" fill-rule="evenodd" fill="#010202"/>
<path d="M71.7 197h4.8v.2h-4.8z" fill="none" stroke="#231f20" stroke-width=".21"/>
<path d="M70.6 197.1l1.2-.6v1.2z" fill="#010202"/>
<path d="M70.6 197.1l1.2-.6v1.2z" fill="none" stroke="#231f20" stroke-width=".21"/>
<path d="M76.5 196.5l1.1 .6-1.1 .6z" fill="#010202"/>
<path d="M76.5 196.5l1.1 .6-1.1 .6z" fill="none" stroke="#231f20" stroke-width=".21"/>
<path d="M83.4 189.1h.2v.8h-.2z" fill-rule="evenodd" fill="#010202"/>
<path d="M83.4 189.1h.2v.8h-.2z" fill="none" stroke="#231f20" stroke-width=".21"/>
<path d="M83.5 188l.6 1.1h-1.1z" fill="#010202"/>
<path d="M83.5 188l.6 1.1h-1.1z" fill="none" stroke="#231f20" stroke-width=".21"/>
<path d="M83 189.8h1.1l-.6 1.2z" fill="#010202"/>
<path d="M83 189.8h1.1l-.6 1.2z" fill="none" stroke="#231f20" stroke-width=".21"/>
<path d="M25.1 158h77.4v49.8h-77.4z" fill="none" stroke="#000" stroke-width=".21"/>
<text font-size="3.9" x="107.1" y="26.8">BTA/BTB24, BTA25, BTA26 and T25 Series</text>
<g font-size="3.5">
<text x="25" y="38.3">PACKAGE MECHANICAL DATA</text>
<text x="25" y="44.1">D²PAK (Plastic)</text>
<text x="25" y="151">FOOTPRINT DIMENSIONS (in millimeters)</text>
<text x="25" y="156.7">D²PAK (Plastic)</text>
</g>
<g font-size="3">
<text x="141.5" y="54.2">DIMENSIONS</text>
<text x="110.7" y="60.3">REF.</text>
<text x="127.3" y="60.3">Millimeters</text>
<text x="162.3" y="60.3">Inches</text>
<text x="113.1" y="71.8">A</text>
<text x="121.6" y="66.5">Min.</text>
<text x="121.7" y="71.8">4.30</text>
<text x="132.3" y="66.5">Typ.</text>
<text x="142.5" y="66.5">Max.</text>
<text x="142.9" y="71.8">4.60</text>
<text x="152.7" y="71.8">0.169</text>
<text x="153.5" y="66.5">Min.</text>
<text x="164.1" y="66.5">Typ.</text>
<text x="173.9" y="71.8">0.181</text>
<text x="174.4" y="66.5">Max.</text>
<text x="112.2" y="76.2">A1</text>
<text x="121.7" y="76.2">2.49</text>
<text x="142.9" y="76.2">2.69</text>
<text x="152.7" y="76.2">0.098</text>
<text x="173.9" y="76.2">0.106</text>
<text x="112.2" y="80.7">A2</text>
<text x="121.7" y="80.7">0.03</text>
<text x="142.9" y="80.7">0.23</text>
<text x="152.7" y="80.7">0.001</text>
<text x="173.9" y="80.7">0.009</text>
<text x="112.2" y="89.5">B2</text>
<text x="113.1" y="85.1">B</text>
<text x="121.7" y="85.1">0.70</text>
<text x="121.7" y="89.5">1.25</text>
<text x="132.4" y="89.5">1.40</text>
<text x="142.9" y="85.1">0.93</text>
<text x="152.7" y="89.5">0.048</text>
<text x="152.7" y="85.1">0.027</text>
<text x="163.4" y="89.5">0.055</text>
<text x="173.9" y="85.1">0.037</text>
<text x="113" y="93.9">C</text>
<text x="121.7" y="93.9">0.45</text>
<text x="142.9" y="93.9">0.60</text>
<text x="152.7" y="93.9">0.017</text>
<text x="173.9" y="93.9">0.024</text>
<text x="112.1" y="98.3">C2</text>
<text x="121.7" y="98.3">1.21</text>
<text x="142.9" y="98.3">1.36</text>
<text x="152.7" y="98.3">0.047</text>
<text x="173.9" y="98.3">0.054</text>
<text x="113" y="102.7">D</text>
<text x="113.1" y="107.2">E</text>
<text x="120.8" y="107.2">10.00</text>
<text x="121.7" y="102.7">8.95</text>
<text x="142.1" y="107.2">10.28</text>
<text x="142.9" y="102.7">9.35</text>
<text x="152.7" y="102.7">0.352</text>
<text x="152.7" y="107.2">0.393</text>
<text x="173.9" y="102.7">0.368</text>
<text x="173.9" y="107.2">0.405</text>
<text x="112.9" y="111.6">G</text>
<text x="121.7" y="111.6">4.88</text>
<text x="142.9" y="111.6">5.28</text>
<text x="152.7" y="111.6">0.192</text>
<text x="173.9" y="111.6">0.208</text>
<text x="113.2" y="116">L</text>
<text x="120.8" y="116">15.00</text>
<text x="142.1" y="116">15.85</text>
<text x="152.7" y="116">0.590</text>
<text x="173.9" y="116">0.624</text>
<text x="112.4" y="120.4">L2</text>
<text x="112.4" y="124.8">L3</text>
<text x="121.7" y="120.4">1.27</text>
<text x="121.7" y="124.8">1.40</text>
<text x="142.9" y="120.4">1.40</text>
<text x="142.9" y="124.8">1.75</text>
<text x="152.7" y="120.4">0.050</text>
<text x="152.7" y="124.8">0.055</text>
<text x="173.9" y="120.4">0.055</text>
<text x="173.9" y="124.8">0.069</text>
<text x="113" y="129.2">R</text>
<text x="132.4" y="129.2">0.40</text>
<text x="163.3" y="129.2">0.016</text>
<text x="112.2" y="133.6">V2</text>
<text x="123.2" y="133.6">0°</text>
<text x="144.5" y="133.6">8°</text>
<text x="155.1" y="133.6">0°</text>
<text x="176.4" y="133.6">8°</text>
<text x="183.2" y="266.8">7/9</text>
</g>
<g font-size="2.5" fill="#010202">
<text x="56.5" y="164.2">16.90</text>
<text x="29.8" y="183.3">10.30</text>
<text x="93.7" y="183.4">5.08</text>
<text x="84.7" y="189.9">1.30</text>
<text x="49.4" y="203">8.90</text>
<text x="72" y="200.2">3.70</text>
</g>
<g font-size="2.4" fill="#231f20">
<text x="87.9" y="61.9">A</text>
<text x="37.7" y="69.7">L2</text>
<text x="52.3" y="66.4">E</text>
<text x="77.7" y="68.1">C2</text>
<text x="100.2" y="81.2">D</text>
<text x="33.1" y="84.2">L</text>
<text x="37.8" y="90.9">L3</text>
<text x="68.4" y="94.2">A1</text>
<text x="60.2" y="100.2">B2</text>
<text x="80.4" y="101.4">C</text>
<text x="94.6" y="101.2">R</text>
<text x="60.4" y="103.9">B</text>
<text x="52.3" y="110.6">G</text>
<text x="64.9" y="120">2.0 MIN.</text>
<text x="83" y="117.1">A2</text>
<text x="64.9" y="122.8">FLAT ZONE</text>
<text x="94.2" y="130.7">V2</text>
</g>
</svg>
